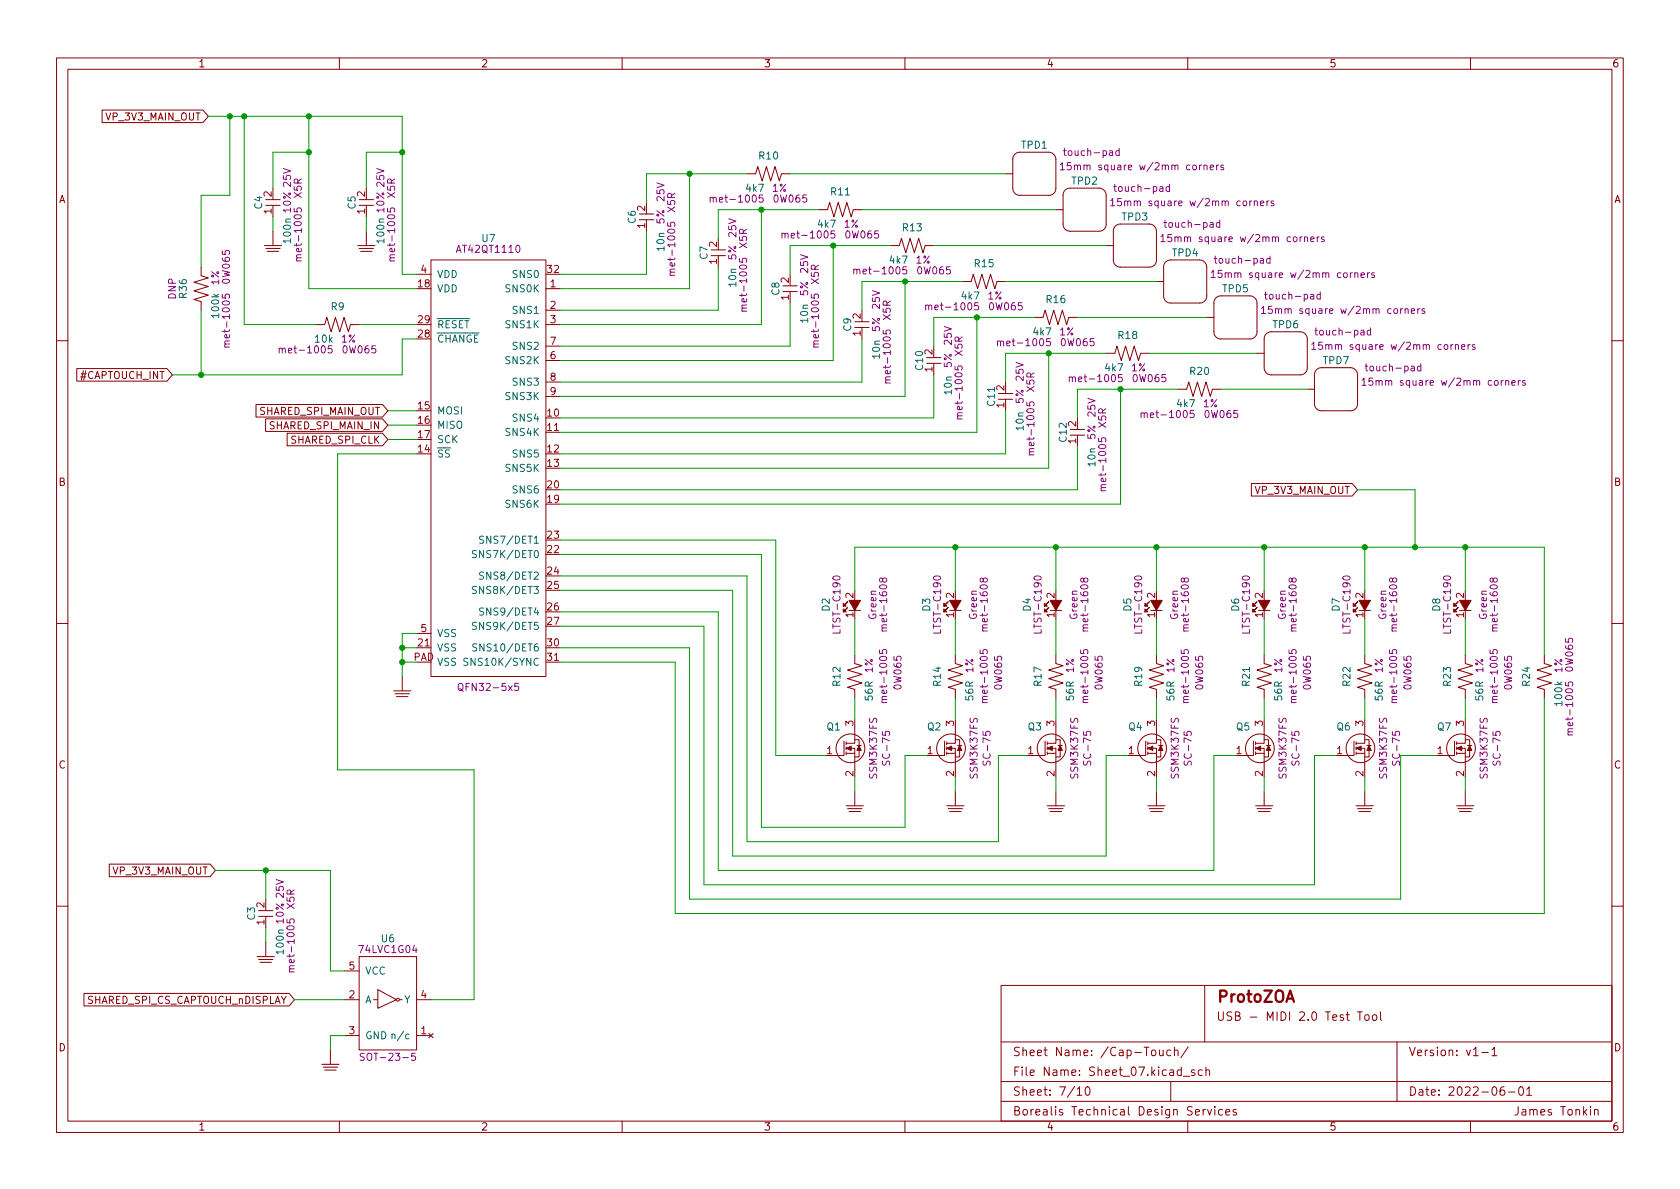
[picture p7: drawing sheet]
<svg xmlns="http://www.w3.org/2000/svg" width="297mm" height="210mm" viewBox="0 0 297 210" stroke-linecap="round" stroke-linejoin="round" font-family="sans-serif">
<g fill="none" stroke="#840000" stroke-width=".18">
<path d="M10 10.2h277v190.1h-277zM12 12.2h273v186.1h-273zM18.1 19.5h17.8l.9 1.1-.9 1.1h-17.8zM60 10.2v2M110 10.2v2M160 10.2v2M210 10.2v2M260 10.2v2M47 36.3h2.5M47 35.3h2.5M48.3 36.3v2M63.5 36.3h2.5"/>
<path d="M63.5 35.3h2.5M64.8 36.3v2M113 38.9h2.6M113 37.8h2.6M114.3 38.9v2M132.1 30.7h1.5l.4-1.2 .7 2.5 .8-2.5 .8 2.5 .7-2.5 .8 2.5 .4-1.3h1.5M144.8 37.1h1.5l.4-1.3 .7 2.5 .8-2.5 .8 2.5 .7-2.5 .8 2.5 .4-1.2h1.5M177.8 30.7h1.3M179.5 27.2l.7-.3h5.2a1.29 1.29 0 0 1 1.3 1.3v5.1a1.23 1.23 0 0 1-1.3 1.2h-5.1a1.23 1.23 0 0 1-1.2-1.2v-5.2l.1-.5zM186.7 37.1h1.3M188.3 33.6l.8-.3h5.2a1.29 1.29 0 0 1 1.3 1.2v5.1a1.23 1.23 0 0 1-1.3 1.3h-5.1a1.23 1.23 0 0 1-1.2-1.3v-5.1l.1-.6zM197.2 39.9l.8-.3h5.2a1.29 1.29 0 0 1 1.3 1.3v5.1a1.23 1.23 0 0 1-1.3 1.2h-5.1a1.23 1.23 0 0 1-1.3-1.2v-5.2l.2-.5z"/>
<path d="M35.6 47.2v1.6l1.2 .3-2.5 .8 2.5 .8-2.5 .7 2.5 .8-2.5 .8 1.3 .3v1.6M46.7 43.4h3.1M47 43.9h2.5M47.2 44.4h2.1M48.3 40.9v2.5M55.9 57.4h1.5l.4-1.3 .7 2.6 .8-2.6 .8 2.6 .7-2.6 .8 2.6 .4-1.3h1.5M63.2 43.4h3.1M63.5 43.9h2.5M63.8 44.4h2M64.8 40.9v2.5M73.7 48.5h2.5M76.2 46h20.3v73.6h-20.3z"/>
<path d="M96.5 51h2.6M96.5 54.9h2.6M96.5 57.4h2.6M125.7 45.2h2.6M125.7 44.2h2.6M127 45.2v2M138.4 51.6h2.6M138.4 50.5h2.6M139.7 51.6v2M151.1 57.9h2.6M151.1 56.9h2.6M152.4 57.9v2"/>
<path d="M157.5 43.4h1.5l.4-1.2 .7 2.5 .8-2.5 .8 2.5 .7-2.5 .8 2.5 .4-1.3h1.5M170.2 49.8h1.5l.4-1.3 .7 2.5 .8-2.5 .8 2.5 .7-2.5 .8 2.5 .4-1.2h1.5M182.9 56.1h1.5l.4-1.2 .7 2.5 .8-2.5 .8 2.5 .7-2.5 .8 2.5 .4-1.3h1.5M195.6 43.4h1.2M204.5 49.8h1.2M206.1 46.3l.8-.3h5.2a1.29 1.29 0 0 1 1.3 1.2v5.1a1.23 1.23 0 0 1-1.3 1.3h-5.1a1.23 1.23 0 0 1-1.3-1.3v-5.1l.2-.6zM213.4 56.1h1.2M215 52.6l.8-.3h5.2a1.29 1.29 0 0 1 1.2 1.3v5.1a1.23 1.23 0 0 1-1.2 1.2h-5.1a1.23 1.23 0 0 1-1.3-1.2v-5.2l.2-.5zM224.8 58.7h5.1a1.29 1.29 0 0 1 1.2 1.2v5.1a1.23 1.23 0 0 1-1.2 1.3h-5.1M224.8 58.7a1.23 1.23 0 0 0-1.3 1.2v5.1a1.23 1.23 0 0 0 1.3 1.3M10 60.2h2M13.6 65.2h15.9l1 1.1-1 1.1h-15.9z"/>
<path d="M45.3 71.5h22.3l1 1.1-1 1.1h-22.3zM47 74.1h20.6l1 1.1-1 1.1h-20.6zM50.8 76.6h16.8l1 1.1-1 1.1h-16.8zM96.5 76.4h2.6M96.5 63.7h2.6M96.5 61.2h2.6M96.5 67.6h2.6M96.5 70.1h2.6M163.8 64.3h2.6M163.8 63.2h2.6M165.1 64.3v2M176.5 70.6h2.6"/>
<path d="M176.5 69.6h2.6M177.8 70.6v2M189.2 77h2.6M189.2 75.9h2.6M190.5 77v2M195.6 62.5h1.5l.4-1.3 .7 2.5 .8-2.5 .8 2.5 .7-2.5 .8 2.5 .4-1.2h1.5M208.3 68.8h1.5l.4-1.2 .7 2.5 .8-2.5 .8 2.5 .7-2.5 .8 2.5 .4-1.3h1.5M222.2 62.5h1.3M231.1 68.8h1.3M232.8 65.3l.8-.3h5.2a1.29 1.29 0 0 1 1.2 1.3v5.1a1.23 1.23 0 0 1-1.2 1.2h-5.1a1.23 1.23 0 0 1-1.3-1.2v-5.2l.1-.5zM285 60.2h2M221.3 85.5h17.8l.9 1.1-.9 1.1h-17.8z"/>
<path d="M10 110.2h2M71.1 119.6v2.6M73.7 114.5h2.5M73.7 112h2.5M96.5 117.1h2.6M150.1 107.9h2M151.1 115.8v1.5l1.3 .4-2.5 .8 2.5 .7-2.5 .8 2.5 .8-2.5 .7 1.2 .4v1.5M167.9 107.9h2M168.9 115.8v1.5l1.3 .4-2.6 .8 2.6 .7-2.6 .8 2.6 .8-2.6 .7 1.3 .4v1.5M185.7 107.9h2M186.7 115.8v1.5l1.3 .4-2.6 .8 2.6 .7-2.6 .8 2.6 .8-2.6 .7 1.3 .4v1.5M203.5 107.9h2"/>
<path d="M204.5 115.8v1.5l1.2 .4-2.5 .8 2.5 .7-2.5 .8 2.5 .8-2.5 .7 1.3 .4v1.5M222.5 107.9h2M223.5 115.8v1.5l1.3 .4-2.6 .8 2.6 .7-2.6 .8 2.6 .8-2.6 .7 1.3 .4v1.5M240.3 107.9h2M241.3 115.8v1.5l1.3 .4-2.6 .8 2.6 .7-2.6 .8 2.6 .8-2.6 .7 1.3 .4v1.5M258.1 107.9h2M259.1 115.8v1.5l1.2 .4-2.5 .8 2.5 .7-2.5 .8 2.5 .8-2.5 .7 1.3 .4v1.5M273 115.8v1.5l1.3 .4-2.5 .8 2.5 .7-2.5 .8 2.5 .8-2.5 .7 1.2 .4v1.5M285 110.2h2M69.6 122.2h3M69.8 122.7h2.6M70.1 123.2h2"/>
<path d="M149.2 131.1v2.5h-1.9M149.6 132.3h1.5v3.8M149.6 133.2h1.5M149.6 131.2v.5M149.6 132.1v.5M149.6 133v.5M151.1 128.5v2.9h-1.5M151.1 130.8h.8v3.1h-.8M151.1 139.9v2.6M151.5 131.8h.8M167 131.1v2.5h-1.9M167.4 132.3h1.5v3.8"/>
<path d="M167.4 133.2h1.5M167.4 131.2v.5M167.4 132.1v.5M167.4 133v.5M168.9 128.5v2.9h-1.5M168.9 130.8h.8v3.1h-.8M168.9 139.9v2.6M169.3 131.8h.8M184.8 131.1v2.5h-1.9M185.2 132.3h1.5v3.8M185.2 133.2h1.5M185.2 131.2v.5"/>
<path d="M185.2 132.1v.5M185.2 133v.5M186.7 128.5v2.9h-1.5M186.7 130.8h.8v3.1h-.8M186.7 139.9v2.6M187.1 131.8h.7M202.6 131.1v2.5h-1.9M202.9 132.3h1.6v3.8M202.9 133.2h1.6M202.9 131.2v.5M202.9 132.1v.5M202.9 133v.5"/>
<path d="M204.5 128.5v2.9h-1.6M204.5 130.8h.7v3.1h-.7M204.5 139.9v2.6M204.9 131.8h.7M221.6 131.1v2.5h-1.9M222 132.3h1.5v3.8M222 133.2h1.5M222 131.2v.5M222 132.1v.5M222 133v.5M223.5 128.5v2.9h-1.5M223.5 130.8h.8v3.1h-.8"/>
<path d="M223.5 139.9v2.6M223.9 131.8h.8M239.4 131.1v2.5h-1.9M239.8 132.3h1.5v3.8M239.8 133.2h1.5M239.8 131.2v.5M239.8 132.1v.5M239.8 133v.5M241.3 128.5v2.9h-1.5M241.3 130.8h.8v3.1h-.8M241.3 139.9v2.6M241.7 131.8h.7"/>
<path d="M257.2 131.1v2.5h-1.9M257.6 132.3h1.5v3.8M257.6 133.2h1.5M257.6 131.2v.5M257.6 132.1v.5M257.6 133v.5M259.1 128.5v2.9h-1.5M259.1 130.8h.7v3.1h-.7M259.1 139.9v2.6M259.5 131.8h.7M19.3 152.8h17.8l1 1.1-1 1.1h-17.8zM149.6 142.5h3.1"/>
<path d="M149.9 143h2.5M150.1 143.5h2M167.4 142.5h3M167.6 143h2.6M167.9 143.5h2M185.2 142.5h3M185.4 143h2.6M185.7 143.5h2M202.9 142.5h3.1M203.2 143h2.5M203.5 143.5h2M222 142.5h3"/>
<path d="M222.2 143h2.6M222.5 143.5h2M239.8 142.5h3M240 143h2.6M240.3 143.5h2M257.6 142.5h3M257.8 143h2.5M258.1 143.5h2M10 160.2h2M14.8 175.7h36.3l1 1.1-1 1.1h-36.3zM45.5 169.2h3M45.7 169.7h2.6"/>
<path d="M45.7 162h2.6M45.7 161h2.6M46 170.2h2M47 162v2.1M47 166.6v2.6M61 176.8h2.5M61 171.7h2.5M63.5 169.2h10.2v16.5h-10.2zM66 176.8h.8M66.8 175l3.3 1.8-3.3 1.5zM70.6 176.8h.5M73.7 176.8h2.5"/>
<path d="M177 174.3h108v24h-108zM213 174.3v10M240 178.9h.9M240.4 178.9v1.5M241.4 179.5l.4-.1 .3 .3v.4l-.3 .3h-.4l-.1-.3v-.4zM242.7 179.6l.2-.2 .5 .2v.5l-.1 .3h-.4l-.2-.1zM244.1 178.9v1.3l.2 .2M285 160.2h2M56.9 188.2h3M57.1 188.7h2.6M57.4 189.2h2M58.4 185.7v2.5"/>
<path d="M60 198.3v2M61 183.1h2.5M73.7 183.1h2.5M75.8 182.7l.8 .8M76.6 182.7l-.8 .8M110 198.3v2M160 198.3v2M177 194.8h108M177 191.3h108M177 184.3h108M190.4 192.6l.5-.4v1.5M190.4 193.7h.9"/>
<path d="M192.1 192.3l.1-.1a.81 .81 0 0 1 .6 .6 .81 .81 0 0 1-.3 .8l-.1 .1a.81 .81 0 0 1-.6-.6 .81 .81 0 0 1 .3-.8zM203.7 185.8l.4-.1 .3 .3v.4l-.3 .3-.4-.1-.1-.2v-.4zM205 185.7l.1 .9 .3 .1 .2-.2M205.6 185.7v1M207 191.3v3.5M207 185.8l-.4-.1-.3 .3v.4l.1 .2h.6M207.6 185.8l.3-.1 .3 .1 .1 .9M207.6 185.2v1.5M209.2 190.3h1.2M210 198.3v2M210.1 185.1l-1.3 1.9M211.2 189.3l-.3-.1-.3 .2 .1 .2 .5 .2v.3h-.6"/>
<path d="M212.6 189.3l-.5-.1-.2 .3v.4l.1 .2h.6M212.7 196.2v1M213.1 196.2l-.2 .1-.2 .2M213.2 189.3l.2-.1 .4 .1 .1 .9M213.2 188.7v1.5M213.5 196.2l.4 1 .3-1M214.8 195.7v.1M214.8 196.2v1M216.1 196.3l-.4-.1-.3 .3v.4l.2 .2h.5M216.7 196.7l.7-.2v-.2l-.5-.1-.2 .2 .1 .7h.6M218.6 196.3l-.4-.1-.2 .2 .1 .2 .5 .2v.3h-.6M247 184.3v10.5"/>
<path d="M260 198.3v2M262 186.1h1.1M263.8 185.6l.4-.4v1.5M263.8 186.7h.9M265.9 192.2a.59 .59 0 0 0-.7 .6v.6l.2 .2 .4 .1 .2-.2 .1-.5-.2-.2h-.4l-.3 .2M266.7 193.1h1.2M268.4 195.7v1.1a.48 .48 0 0 1-.5 .4M268.7 192.3l.2-.1a.8 .8 0 0 1 .5 .7 .8 .8 0 0 1-.5 .8 .99 .99 0 0 1-.2-1.4zM269.9 192.6l.5-.4v1.5M269.9 193.7h.9"/>
<circle cx="150.4" cy="132.3" r="2.54"/>
<circle cx="168.1" cy="132.3" r="2.54"/>
<circle cx="185.9" cy="132.3" r="2.54"/>
<circle cx="203.7" cy="132.3" r="2.54"/>
<circle cx="222.8" cy="132.3" r="2.54"/>
<circle cx="240.5" cy="132.3" r="2.54"/>
<circle cx="258.3" cy="132.3" r="2.54"/>
<circle cx="70.4" cy="176.8" r=".25"/>
</g>
<g fill="none" stroke="#840084" stroke-width=".18">
<path d="M52 36.8v.6l.6 .1-.1-.2 .1-.4 .1-.1h.5l.1 .2-.1 .5M68.5 36.8v.6l.6 .1-.1-.2 .1-.4 .1-.1h.5l.1 .2-.1 .5M118 39.4v.6h.7l-.2-.2 .1-.4 .2-.1 .4 .1 .1 .1-.1 .5M125.6 35l.1-.1 .3 .1 .1 .7M125.6 34.9v.8M134.9 34.5h-.6l-.1 .6 .2-.1h.4l.1 .2v.4l-.2 .1-.5-.1M187.5 29.1l.3-.3v1.2M187.5 30h.7M188 26.6h.5M189.4 28.8h-.7v.6l.2-.2 .4 .1 .1 .2v.4l-.2 .1-.5-.1M196.4 35.5l.3-.4v1.3M196.4 36.4h.7"/>
<path d="M196.9 33h.5M197.9 26.7l-.4-.1-.2 .3 .1 .5h.5M197.9 26.2v1.3M198.2 35.1h-.6v.6l.2-.1 .4 .1 .1 .1-.1 .5-.1 .1-.5-.1M205.8 39.3h.5M206.8 33.1l-.4-.1-.2 .2 .1 .6h.5M206.8 32.6v1.2M214 29.6l.6-.1-.1-.3h-.4l-.1 .2v.6h.5M215.1 29.2v.8M215.5 29.2l-.4 .2M215.7 39.4l-.4-.1-.2 .3 .1 .5h.5M215.7 38.9v1.3"/>
<path d="M216.3 29.2h-.3l-.2 .2 .1 .1 .4 .2v.3h-.5M222.9 36l.6-.2-.1-.2-.4-.1-.1 .2v.6h.5M224 35.5v.9M224.4 35.5l-.4 .3M225.2 35.6l-.3-.1-.2 .2 .1 .2 .4 .1v.3h-.5M39.3 52.1v.6h.6l-.1-.2 .1-.4 .1-.1 .5 .1 .1 .1-.1 .5M52.4 46.1h.9M53.3 45.6l-.8 .1-.1 .3 .2 .1M68.9 46.1h.9M69.8 45.6l-.8 .1-.1 .3 .2 .1M118.5 48.7h.8M119.3 48.1l-.8 .1v.3l.1 .2"/>
<path d="M130.7 45.7v.6l.7 .1-.2-.2 .1-.4 .2-.1h.4l.1 .2-.1 .5M131.2 55h.8M132 54.5h-.8v.3l.1 .2M138.3 41.4l.1-.1h.3l.1 .8M138.3 41.3v.8M143.4 52.1v.6h.7l-.2-.2 .1-.4 .2-.1 .4 .1 .1 .1-.1 .5M147.6 40.8h-.6l-.1 .6 .2-.1 .4 .1 .1 .2v.4l-.2 .1-.5-.1M151 47.7l.1-.1 .3 .1 .1 .7M151 47.6v.8M156.1 58.4v.6l.7 .1-.2-.2 .1-.4 .2-.1h.4l.1 .2-.1 .5M160.3 47.2h-.6l-.1 .6 .2-.1h.4l.1 .2v.4l-.2 .1-.5-.1M163.7 54.1l.1-.1h.3l.1 .8"/>
<path d="M163.7 54v.8M173 53.5h-.6l-.1 .6 .2-.1 .4 .1 .1 .2v.4l-.2 .1-.5-.1M185.7 59.9h-.6l-.1 .6 .2-.1h.4l.1 .2v.4l-.2 .1-.5-.1M205.3 41.8l.3-.3v1.2M205.3 42.7h.7M207.1 41.5h-.6v.6l.1-.2 .5 .1 .1 .2-.1 .4-.2 .1-.4-.1M214.1 48.2l.4-.4v1.3M214.1 49.1h.8M214.7 45.7h.5M216 47.8h-.6v.6l.1-.1 .5 .1 .1 .1-.1 .5-.2 .1-.4-.1M223 54.5l.4-.3v1.2M223 55.4h.8"/>
<path d="M223.6 52h.5M224.5 45.8l-.3-.1-.3 .2 .2 .6h.4M224.5 45.3v1.2M224.9 54.2h-.6l-.1 .6 .2-.2 .5 .1 .1 .2-.1 .4-.2 .1-.5-.1M231.7 42.3l.6-.1v-.3h-.4l-.2 .2 .1 .6h.5M232.5 58.4h.5M232.9 41.9v.8M233.3 41.9l-.4 .2M233.4 52.1l-.3-.1-.3 .3 .2 .5h.4M233.4 51.6v1.3M234.1 41.9h-.3l-.2 .2 .1 .1 .4 .2v.3h-.5M240.6 48.7l.6-.2v-.2l-.4-.1-.2 .2 .1 .6h.5"/>
<path d="M241.8 48.2v.9M242.1 48.2l-.3 .3M242.3 58.5l-.3-.1-.3 .2 .1 .6h.5M242.3 58v1.2M243 48.3l-.3-.1-.2 .2 .1 .2 .4 .1v.3h-.5M249.5 55l.6-.1v-.3h-.4l-.2 .2 .1 .6h.5M250.7 54.6v.8M251 54.6l-.3 .2M251.9 54.6h-.3l-.2 .2 .1 .1 .4 .2v.3h-.5M39.7 61.4h.9M40.6 60.8l-.8 .1-.1 .3 .2 .2M49.4 61.7l.1-.1h.3l.1 .8"/>
<path d="M49.4 61.6v.8M58.7 61.1h-.6l-.1 .7 .2-.2 .4 .1 .1 .2v.4l-.2 .1-.5-.1M143.9 61.4h.8M144.7 60.8l-.8 .1v.3l.1 .2M156.6 67.7h.8M157.4 67.2h-.8v.3l.1 .2M168.8 64.8v.6h.7l-.2-.2 .1-.4 .2-.1 .4 .1 .1 .1-.1 .5M169.3 74.1h.8M170.1 73.5l-.8 .1v.3l.1 .2M176.4 60.4l.1-.1 .3 .1 .1 .7M176.4 60.3v.8M181.5 71.1v.6l.7 .1-.2-.2 .1-.4 .2-.1h.4l.1 .2-.1 .5"/>
<path d="M182.8 79.9h-.8v.3l.1 .2M189.1 66.8l.1-.1h.3l.1 .8M189.1 66.7v.8M194.2 77.5v.6h.7l-.2-.2 .1-.4 .2-.1 .4 .1 .1 .1-.1 .5M198.4 66.2h-.6l-.1 .6 .2-.1 .4 .1 .1 .2v.4l-.2 .1-.5-.1M201.8 73.1l.1-.1 .3 .1 .1 .7M201.8 73v.8M211.1 72.6h-.6l-.1 .6 .2-.1h.4l.1 .2v.4l-.2 .1-.5-.1M231.9 60.9l.4-.4v1.3M231.9 61.8h.8M233.8 60.5h-.6l-.1 .6 .2-.1 .4 .1 .2 .1-.1 .5-.2 .1-.5-.1M240.8 67.2l.4-.3v1.2"/>
<path d="M240.8 68.1h.7M241.4 64.7h.4M242.7 66.9h-.6l-.1 .6 .2-.2 .4 .1 .2 .2-.1 .4-.2 .1-.5-.1M251.2 64.8l-.3-.1-.3 .3 .1 .5h.5M251.2 64.3v1.3M258.4 61.4l.6-.2v-.2l-.4-.1-.2 .2 .1 .6h.5M259.6 60.9v.9M259.9 60.9l-.3 .3M260.8 61l-.3-.1-.2 .2v.2l.5 .1v.3h-.5M267.3 67.7l.6-.1-.1-.3h-.3l-.2 .2 .1 .6h.4M268.5 67.3v.8M268.8 67.3l-.3 .2"/>
<path d="M269.7 67.3h-.3l-.2 .2v.1l.5 .2v.3h-.5M182 80.4h.8M194.7 86.8h.8M195.5 86.2l-.8 .1v.3l.1 .2M147.4 102a.69 .69 0 0 1 1.1 .3 .72 .72 0 0 1-1.2-.1zM155.5 114.9v.6l.6 .1-.1-.2 .1-.4 .1-.1h.5l.1 .2-.1 .5M155.9 111.6h.9M156.1 102.5l.2-.3h.2l.3 .3-.1 .3-.4 .1-.2-.1-.2-.5-.1-.1-.2 .1-.1 .4 .1 .2h.2l.3-.2M156.8 111l-.8 .1-.1 .3 .2 .2M165.2 102a.69 .69 0 0 1 1.1 .3 .72 .72 0 0 1-1.3-.1zM173.3 114.9v.6l.6 .1-.1-.2v-.4l.2-.1h.4l.2 .2-.2 .5M173.7 111.6h.9"/>
<path d="M173.8 102.5l.3-.3h.2l.3 .3-.1 .3-.4 .1-.2-.1-.2-.5-.2-.1-.1 .1-.1 .4 .1 .2h.2l.2-.2M174.6 111l-.8 .1-.1 .3 .1 .2M182.9 102a.69 .69 0 0 1 1.2 .3 .72 .72 0 0 1-1.3-.1zM191.1 114.9v.6l.6 .1-.1-.2v-.4l.2-.1h.4l.1 .2-.1 .5M191.5 111.6h.8M191.6 102.5l.3-.3h.2l.2 .3v.3l-.4 .1-.2-.1-.2-.5-.2-.1-.2 .1v.4l.1 .2h.2l.2-.2M192.3 111l-.7 .1-.1 .3 .1 .2M200.7 102a.69 .69 0 0 1 1.2 .3 .72 .72 0 0 1-1.3-.1zM208.9 114.9v.6l.6 .1-.2-.2 .1-.4 .2-.1h.4l.1 .2-.1 .5M209.3 111.6h.8M209.4 102.5l.2-.3h.3l.2 .3v.3l-.5 .1-.1-.1-.2-.5-.2-.1-.2 .1v.4l.1 .2h.2l.2-.2M210.1 111l-.8 .1v.3l.1 .2"/>
<path d="M219.8 102a.69 .69 0 0 1 1.1 .3 .72 .72 0 0 1-1.3-.1zM227.9 114.9v.6l.6 .1-.1-.2v-.4l.2-.1h.5l.1 .2-.1 .5M228.3 111.6h.9M228.4 102.5l.3-.3h.2l.3 .3-.1 .3-.4 .1-.2-.1-.2-.5-.2-.1-.1 .1-.1 .4 .1 .2h.2l.2-.2M229.2 111l-.8 .1-.1 .3 .1 .2M237.6 102a.69 .69 0 0 1 1.1 .3 .72 .72 0 0 1-1.3-.1zM245.7 114.9v.6l.6 .1-.1-.2v-.4l.2-.1h.4l.2 .2-.2 .5M246.1 111.6h.9M246.2 102.5l.3-.3h.2l.3 .3-.1 .3-.4 .1-.2-.1-.2-.5-.2-.1-.2 .1v.4l.1 .2h.2l.2-.2M247 111l-.8 .1-.1 .3 .1 .2M255.3 102a.75 .75 0 0 1 1.2 .3 .72 .72 0 0 1-1.3-.1zM263.5 114.9v.6l.6 .1-.2-.2 .1-.4 .2-.1h.4l.1 .2-.1 .5"/>
<path d="M263.9 111.6h.8M264 102.5l.3-.3 .3 .1 .1 .2-.1 .4h-.3l-.2-.1-.2-.5-.2-.1-.2 .1v.4l.1 .2h.2l.2-.2M264.7 111l-.8 .1v.3l.1 .2M81.1 121l.2-.2a.43 .43 0 0 1 .6 .5v.4a.42 .42 0 0 1-.5 .4 .42 .42 0 0 1-.4-.4zM91.7 120.8h-.7v.6l.2-.1 .4 .1 .1 .2v.4l-.2 .1-.5-.1M155.9 124.2h.9M156.8 123.7l-.8 .1-.1 .3 .2 .1M173.7 124.2h.9M174.6 123.7l-.8 .1-.1 .3 .1 .1M191.5 124.2h.8M192.3 123.7l-.7 .1-.1 .3 .1 .1M209.3 124.2h.8"/>
<path d="M210.1 123.7l-.8 .1v.3l.1 .1M228.3 124.2h.9M229.2 123.7l-.8 .1-.1 .3 .1 .1M246.1 124.2h.9M247 123.7l-.8 .1-.1 .3 .1 .1M263.9 124.2h.8M264.7 123.7l-.8 .1v.3l.1 .1M276.8 120.6v.6l.6 .1-.1-.2v-.4l.2-.1h.4l.2 .2-.2 .5M277.2 130h.9M278.1 129.4l-.8 .1-.1 .3 .1 .2M50.7 162.6v.6h.6l-.1-.2 .1-.4 .2-.1 .4 .1 .1 .1-.1 .5M51.2 171.9h.8"/>
<path d="M52 171.3l-.8 .1v.3l.1 .2M64.4 186.3l-.5-.1-.2 .2v.3l.6 .3 .1 .3-.2 .2h-.5M73.4 186.2h-.6v.6l.1-.1 .5 .1 .1 .2-.1 .4-.2 .1-.4-.1"/>
</g>
<g fill="#840000" stroke="#840000" stroke-width=".18">
<path d="M239.8 132.3l.9-.4v.8z"/>
<path d="M242.1 131.8l.3 .9h-.7z"/>
<path d="M257.6 132.3l.8-.4v.8z"/>
<path d="M259.8 131.8l.4 .9h-.7z"/>
<path d="M258.1 106.2h2l-1 1.7z"/>
<path d="M257 107.7l.6 .5h-.6l.8-.8-.8 .8z"/>
<path d="M257 106.7l.6 .5h-.6l.8-.8-.8 .8z"/>
<path d="M240.3 106.2h2l-1 1.7z"/>
<path d="M239.3 107.7l.5 .5h-.5l.7-.8-.7 .8z"/>
<path d="M239.3 106.7l.5 .5h-.5l.7-.8-.7 .8z"/>
<path d="M185.2 132.3l.9-.4v.8z"/>
<path d="M187.5 131.8l.3 .9h-.7z"/>
<path d="M167.4 132.3l.9-.4v.8z"/>
<path d="M169.7 131.8l.4 .9h-.8z"/>
<path d="M149.6 132.3l.9-.4v.8z"/>
<path d="M151.9 131.8l.4 .9h-.8z"/>
<path d="M222 132.3l.9-.4v.8z"/>
<path d="M224.3 131.8l.4 .9h-.8z"/>
<path d="M222.5 106.2h2l-1 1.7z"/>
<path d="M221.5 107.7l.5 .5h-.5l.7-.8-.7 .8z"/>
<path d="M221.5 106.7l.5 .5h-.5l.7-.8-.7 .8z"/>
<path d="M203.5 106.2h2l-1 1.7z"/>
<path d="M202.4 107.7l.5 .5h-.5l.8-.8-.8 .8z"/>
<path d="M202.4 106.7l.5 .5h-.5l.8-.8-.8 .8z"/>
<path d="M202.9 132.3l.9-.4v.8z"/>
<path d="M205.2 131.8l.4 .9h-.7z"/>
<path d="M185.7 106.2h2l-1 1.7z"/>
<path d="M184.7 107.7l.5 .5h-.5l.7-.8-.7 .8z"/>
<path d="M184.7 106.7l.5 .5h-.5l.7-.8-.7 .8z"/>
<path d="M167.9 106.2h2l-1 1.7z"/>
<path d="M166.9 107.7l.5 .5h-.5l.7-.8-.7 .8z"/>
<path d="M166.9 106.7l.5 .5h-.5l.7-.8-.7 .8z"/>
<path d="M150.1 106.2h2l-1 1.7z"/>
<path d="M149.1 107.7l.5 .5h-.5l.8-.8-.8 .8z"/>
<path d="M149.1 106.7l.5 .5h-.5l.8-.8-.8 .8z"/>
</g>
<path d="M84.2 97.4l-.4-.1-.2 .2v.3l.5 .3 .1 .3-.2 .2h-.5M85.5 94.9l-.5-.1-.2 .1v.4l.6 .2 .1 .3-.2 .3-.5-.1M82.7 116.5l-.5-.1-.1 .1v.4l.5 .2 .1 .3-.2 .3-.5-.1M84.2 103.8l-.4-.1-.2 .1v.4l.5 .2 .1 .3-.2 .3-.5-.1M84.2 110.1l-.4-.1-.2 .2v.3l.5 .3 .1 .3-.2 .2h-.5M84.3 113.9h-.5l-.2 .1v.3l.6 .3 .1 .3-.2 .2h-.5M85.5 101.2h-.5l-.2 .1v.3l.6 .3 .1 .3-.2 .2h-.5M85.5 107.6l-.5-.1-.2 .1v.4l.6 .2 .1 .3-.2 .3-.5-.1M69.3 183l.2-.1h.3v.8M69.3 182.9v.8" fill="none" stroke="#006464" stroke-width=".18"/>
<g fill="none" stroke="#009600" stroke-width=".18">
<path d="M36.8 20.6h34.3v27.9h2.6M40.6 20.6v13.9h-5v12.7M43.2 20.6v36.8h12.7M48.3 38.3v2.6M54.6 20.6v30.4h19.1M54.6 26.9h-6.3v6.4M64.8 38.3v2.6M71.1 26.9h-6.3v6.4M121.9 30.7v20.3h-22.8M132.1 30.7h-17.8v5.1M134.6 37.1v20.3h-35.5M139.7 30.7h38.1"/>
<path d="M144.8 37.1h-17.8v5.1M152.4 37.1h34.3M35.6 54.9v11.4M63.5 57.4h10.2M73.7 59.9h-2.6v6.4h-40.6M114.3 40.9v7.6h-15.2M127 47.2v7.7h-27.9M139.7 53.6v7.6h-40.6M147.3 43.4v20.3h-48.2M152.4 59.9v7.7h-53.3M157.5 43.4h-17.8v5.1M160 49.8v20.3h-60.9"/>
<path d="M165.1 43.4h30.5M170.2 49.8h-17.8v5.1M172.7 56.1v20.3h-73.6M177.8 49.8h26.7M182.9 56.1h-17.8v5.1M190.5 56.1h22.9M68.6 75.2h5.1M68.6 77.7h5.1M68.6 72.6h5.1M165.1 66.3v7.6h-66M177.8 72.6v7.7h-78.7M185.4 62.5v20.3h-86.3"/>
<path d="M190.5 79v7.6h-91.4M195.6 62.5h-17.8v5.1M198.1 68.8v20.3h-99M203.2 62.5h19M208.3 68.8h-17.8v5.1M215.9 68.8h15.2M73.7 80.3h-14v55.8h24.1v40.7h-7.6M99.1 98h35.5v48.3h25.4v-12.7h3.8M99.1 95.5h38.1v38.1h8.8M168.9 96.8v7.6M186.7 96.8v7.6M204.5 96.8v7.6"/>
<path d="M223.5 96.8v7.6M240 86.6h10.2v10.2M241.3 96.8v7.6M259.1 96.8v7.6M71.1 114.5h2.6M71.1 117.1h2.6M73.7 112h-2.6v7.6M99.1 108.2h27.9v45.7h87.6v-20.3h3.8M99.1 114.5h22.8v44.5h125.7v-25.4h6.4M99.1 117.1h20.3v44.4h153.6v-38.1M99.1 110.7h25.4v45.8h107.9v-22.9h3.8M99.1 104.4h30.4v47h66.1v-17.8h3.8"/>
<path d="M99.1 101.8h33v47h44.4v-15.2h5.1M151.1 104.4v-7.6h121.9v19M151.1 109.5v6.3M168.9 109.5v6.3M186.7 109.5v6.3M204.5 109.5v6.3M223.5 109.5v6.3M241.3 109.5v6.3M259.1 109.5v6.3M151.1 123.4v3.8M151.1 137.4v2.5M168.9 123.4v3.8"/>
<path d="M168.9 137.4v2.5M186.7 123.4v3.8M186.7 137.4v2.5M204.5 123.4v3.8M204.5 137.4v2.5M223.5 123.4v3.8M223.5 137.4v2.5M241.3 123.4v3.8M241.3 137.4v2.5M259.1 123.4v3.8M259.1 137.4v2.5M38.1 153.9h20.3v17.8h2.6"/>
<path d="M47 153.9v5.1M47 164.1v2.5M52.1 176.8h8.9M61 183.1h-2.6v2.6"/>
</g>
<g fill="#009600" stroke="#009600" stroke-width=".18">
<circle cx="160" cy="49.8" r=".46"/>
<circle cx="172.7" cy="56.1" r=".46"/>
<circle cx="185.4" cy="62.5" r=".46"/>
<circle cx="186.7" cy="96.8" r=".46"/>
<circle cx="168.9" cy="96.8" r=".46"/>
<circle cx="198.1" cy="68.8" r=".46"/>
<circle cx="241.3" cy="96.8" r=".46"/>
<circle cx="259.1" cy="96.8" r=".46"/>
<circle cx="250.2" cy="96.8" r=".46"/>
<circle cx="223.5" cy="96.8" r=".46"/>
<circle cx="204.5" cy="96.8" r=".46"/>
<circle cx="121.9" cy="30.7" r=".46"/>
<circle cx="71.1" cy="26.9" r=".46"/>
<circle cx="40.6" cy="20.6" r=".46"/>
<circle cx="43.2" cy="20.6" r=".46"/>
<circle cx="54.6" cy="20.6" r=".46"/>
<circle cx="54.6" cy="26.9" r=".46"/>
<circle cx="35.6" cy="66.3" r=".46"/>
<circle cx="47" cy="153.9" r=".46"/>
<circle cx="71.1" cy="117.1" r=".46"/>
<circle cx="71.1" cy="114.5" r=".46"/>
<circle cx="147.3" cy="43.4" r=".46"/>
<circle cx="134.6" cy="37.1" r=".46"/>
</g>
<text font-size="2.8" fill="#840000" x="215" y="177.3">ProtoZOA</text>
<g font-size="2.1" fill="#840000">
<text x="215" y="180.5">USB - MIDI 2.0 Test Tool</text>
<text x="179" y="190.3">File Name: Sheet_07.kicad_sch</text>
<text x="179" y="186.8">Sheet Name: /Cap-Touch/</text>
<text x="249" y="186.8">Version: v1-1</text>
<text x="179" y="193.8">Sheet: 7/10</text>
<text x="179" y="197.3">Borealis Technical Design Services</text>
<text x="249" y="193.8">Date: 2022-06-01</text>
<text x="269.1" y="197.3">James Tonkin</text>
</g>
<g font-size="1.8" fill="#840000">
<text x="35" y="11.9">1</text>
<text x="85" y="11.9">2</text>
<text x="135" y="11.9">3</text>
<text x="185" y="11.9">4</text>
<text x="235" y="11.9">5</text>
<text x="285" y="11.9">6</text>
<text x="18.9" y="21.3">VP_3V3_MAIN_OUT</text>
<text x="10.3" y="35.9">A</text>
<text x="285.3" y="35.9">A</text>
<text x="14.4" y="67">#CAPTOUCH_INT</text>
<text x="45.8" y="73.4">SHARED_SPI_MAIN_OUT</text>
<text x="47.8" y="75.9">SHARED_SPI_MAIN_IN</text>
<text x="51.4" y="78.4">SHARED_SPI_CLK</text>
<text x="10.3" y="85.9">B</text>
<text x="222.1" y="87.3">VP_3V3_MAIN_OUT</text>
<text x="285.3" y="85.9">B</text>
<text x="10.3" y="135.9">C</text>
<text x="285.3" y="135.9">C</text>
<text x="20.1" y="154.6">VP_3V3_MAIN_OUT</text>
<text x="15.3" y="177.5">SHARED_SPI_CS_CAPTOUCH_nDISPLAY</text>
<text x="10.3" y="185.9">D</text>
<text x="285.3" y="185.9">D</text>
<text x="35" y="199.9">1</text>
<text x="85" y="199.9">2</text>
<text x="135" y="199.9">3</text>
<text x="185" y="199.9">4</text>
<text x="235" y="199.9">5</text>
<text x="285" y="199.9">6</text>
</g>
<g font-size="1.8" fill="#006464">
<text x="134.3" y="28.2">R10</text>
<text x="180.6" y="26.3">TPD1</text>
<text x="132" y="33.9">4k7</text>
<text x="147" y="34.5">R11</text>
<text x="189.5" y="32.6">TPD2</text>
<text x="46.4" y="36.9" transform="rotate(-90 46.4 36.9)">C4</text>
<text x="62.9" y="36.9" transform="rotate(-90 62.9 36.9)">C5</text>
<text x="112.4" y="39.5" transform="rotate(-90 112.4 39.5)">C6</text>
<text x="144.7" y="40.3">4k7</text>
<text x="159.7" y="40.9">R13</text>
<text x="198.4" y="39">TPD3</text>
<text x="51.4" y="42.8" transform="rotate(-90 51.4 42.8)">100n</text>
<text x="67.9" y="42.8" transform="rotate(-90 67.9 42.8)">100n</text>
<text x="117.5" y="44.3" transform="rotate(-90 117.5 44.3)">10n</text>
<text x="125.1" y="45.8" transform="rotate(-90 125.1 45.8)">C7</text>
<text x="157.4" y="46.6">4k7</text>
<text x="172.4" y="47.2">R15</text>
<text x="207.3" y="45.3">TPD4</text>
<text x="33" y="52.7" transform="rotate(-90 33 52.7)">R36</text>
<text x="77.2" y="51.7">VDD</text>
<text x="77.2" y="49.1">VDD</text>
<text x="89.6" y="51.7">SNS0K</text>
<text x="90.9" y="49.1">SNS0</text>
<text x="130.2" y="50.6" transform="rotate(-90 130.2 50.6)">10n</text>
<text x="137.8" y="52.2" transform="rotate(-90 137.8 52.2)">C8</text>
<text x="170.1" y="53">4k7</text>
<text x="185.1" y="53.6">R16</text>
<text x="216.2" y="51.7">TPD5</text>
<text x="38.7" y="56.1" transform="rotate(-90 38.7 56.1)">100k</text>
<text x="58.6" y="54.9">R9</text>
<text x="77.2" y="58">~{RESET}</text>
<text x="89.6" y="58">SNS1K</text>
<text x="90.9" y="55.5">SNS1</text>
<text x="142.9" y="57" transform="rotate(-90 142.9 57)">10n</text>
<text x="150.5" y="58.5" transform="rotate(-90 150.5 58.5)">C9</text>
<text x="182.8" y="59.3">4k7</text>
<text x="197.8" y="59.9">R18</text>
<text x="225.1" y="58">TPD6</text>
<text x="55.8" y="60.6">10k</text>
<text x="77.2" y="60.6">~{CHANGE}</text>
<text x="89.6" y="64.4">SNS2K</text>
<text x="90.9" y="61.8">SNS2</text>
<text x="155.6" y="63.3" transform="rotate(-90 155.6 63.3)">10n</text>
<text x="163.2" y="65.4" transform="rotate(-90 163.2 65.4)">C10</text>
<text x="195.5" y="65.7">4k7</text>
<text x="234" y="64.4">TPD7</text>
<text x="89.6" y="70.7">SNS3K</text>
<text x="90.9" y="68.2">SNS3</text>
<text x="168.3" y="69.7" transform="rotate(-90 168.3 69.7)">10n</text>
<text x="175.9" y="71.7" transform="rotate(-90 175.9 71.7)">C11</text>
<text x="177.5" y="69.1" transform="rotate(-90 177.5 69.1)">2</text>
<text x="210.5" y="66.3">R20</text>
<text x="77.2" y="73.3">MOSI</text>
<text x="77.2" y="75.8">MISO</text>
<text x="89.6" y="77.1">SNS4K</text>
<text x="90.9" y="74.5">SNS4</text>
<text x="181" y="76" transform="rotate(-90 181 76)">10n</text>
<text x="208.2" y="72">4k7</text>
<text x="77.2" y="80.9">~{SS}</text>
<text x="77.2" y="78.4">SCK</text>
<text x="89.6" y="83.4">SNS5K</text>
<text x="90.9" y="80.9">SNS5</text>
<text x="188.6" y="78.1" transform="rotate(-90 188.6 78.1)">C12</text>
<text x="193.7" y="82.4" transform="rotate(-90 193.7 82.4)">10n</text>
<text x="89.6" y="89.8">SNS6K</text>
<text x="90.9" y="87.2">SNS6</text>
<text x="84.6" y="98.7">SNS7K/DET0</text>
<text x="85.9" y="96.1">SNS7/DET1</text>
<text x="84.6" y="105">SNS8K/DET3</text>
<text x="85.9" y="102.5">SNS8/DET2</text>
<text x="77.2" y="112.6">VSS</text>
<text x="84.6" y="111.4">SNS9K/DET5</text>
<text x="85.9" y="108.8">SNS9/DET4</text>
<text x="146.7" y="108.1" transform="rotate(-90 146.7 108.1)">D2</text>
<text x="164.5" y="108.1" transform="rotate(-90 164.5 108.1)">D3</text>
<text x="182.2" y="108.1" transform="rotate(-90 182.2 108.1)">D4</text>
<text x="200" y="108.1" transform="rotate(-90 200 108.1)">D5</text>
<text x="219.1" y="108.1" transform="rotate(-90 219.1 108.1)">D6</text>
<text x="236.9" y="108.1" transform="rotate(-90 236.9 108.1)">D7</text>
<text x="254.6" y="108.1" transform="rotate(-90 254.6 108.1)">D8</text>
<text x="77.2" y="115.2">VSS</text>
<text x="77.2" y="117.7">VSS</text>
<text x="83.2" y="117.7">SNS10K/SYNC</text>
<text x="84.9" y="115.2">SNS10/DET6</text>
<text x="148.6" y="121.3" transform="rotate(-90 148.6 121.3)">R12</text>
<text x="154.3" y="123.8" transform="rotate(-90 154.3 123.8)">56R</text>
<text x="166.4" y="121.3" transform="rotate(-90 166.4 121.3)">R14</text>
<text x="172.1" y="123.8" transform="rotate(-90 172.1 123.8)">56R</text>
<text x="184.1" y="121.3" transform="rotate(-90 184.1 121.3)">R17</text>
<text x="189.9" y="123.8" transform="rotate(-90 189.9 123.8)">56R</text>
<text x="201.9" y="121.3" transform="rotate(-90 201.9 121.3)">R19</text>
<text x="207.6" y="123.8" transform="rotate(-90 207.6 123.8)">56R</text>
<text x="221" y="121.3" transform="rotate(-90 221 121.3)">R21</text>
<text x="226.7" y="123.8" transform="rotate(-90 226.7 123.8)">56R</text>
<text x="238.8" y="121.3" transform="rotate(-90 238.8 121.3)">R22</text>
<text x="244.5" y="123.8" transform="rotate(-90 244.5 123.8)">56R</text>
<text x="256.5" y="121.3" transform="rotate(-90 256.5 121.3)">R23</text>
<text x="262.3" y="123.8" transform="rotate(-90 262.3 123.8)">56R</text>
<text x="270.5" y="121.3" transform="rotate(-90 270.5 121.3)">R24</text>
<text x="276.2" y="124.6" transform="rotate(-90 276.2 124.6)">100k</text>
<text x="146.2" y="129.2">Q1</text>
<text x="164" y="129.2">Q2</text>
<text x="181.8" y="129.2">Q3</text>
<text x="199.6" y="129.2">Q4</text>
<text x="218.6" y="129.2">Q5</text>
<text x="236.4" y="129.2">Q6</text>
<text x="254.2" y="129.2">Q7</text>
<text x="45.1" y="162.7" transform="rotate(-90 45.1 162.7)">C3</text>
<text x="67.4" y="166.6">U6</text>
<text x="50.2" y="168.6" transform="rotate(-90 50.2 168.6)">100n</text>
<text x="64.5" y="172.3">VCC</text>
<text x="64.5" y="177.4">A</text>
<text x="71.5" y="177.4">Y</text>
<text x="64.5" y="183.8">GND</text>
<text x="70.1" y="183.8">n/c</text>
</g>
<g font-size="1.8" fill="#840084">
<text x="188.8" y="27.6">touch-pad</text>
<text x="53.3" y="35" transform="rotate(-90 53.3 35)">X5R</text>
<text x="69.8" y="35" transform="rotate(-90 69.8 35)">X5R</text>
<text x="117.5" y="35.5" transform="rotate(-90 117.5 35.5)">25V</text>
<text x="126.4" y="35.8">met-1005</text>
<text x="136.5" y="33.9">1%</text>
<text x="136.9" y="35.8">0W065</text>
<text x="189.5" y="30.1">15mm square w/2mm corners</text>
<text x="197.7" y="33.9">touch-pad</text>
<text x="51.4" y="37.6" transform="rotate(-90 51.4 37.6)">10% 25V</text>
<text x="67.9" y="37.6" transform="rotate(-90 67.9 37.6)">10% 25V</text>
<text x="117.5" y="39.6" transform="rotate(-90 117.5 39.6)">5%</text>
<text x="119.4" y="37.5" transform="rotate(-90 119.4 37.5)">X5R</text>
<text x="130.2" y="41.9" transform="rotate(-90 130.2 41.9)">25V</text>
<text x="149.2" y="40.3">1%</text>
<text x="198.4" y="36.4">15mm square w/2mm corners</text>
<text x="206.5" y="40.3">touch-pad</text>
<text x="53.3" y="45.3" transform="rotate(-90 53.3 45.3)">met-1005</text>
<text x="69.8" y="45.3" transform="rotate(-90 69.8 45.3)">met-1005</text>
<text x="81" y="44.7">AT42QT1110</text>
<text x="85.2" y="42.8">U7</text>
<text x="119.4" y="47.9" transform="rotate(-90 119.4 47.9)">met-1005</text>
<text x="130.2" y="46" transform="rotate(-90 130.2 46)">5%</text>
<text x="132.1" y="43.9" transform="rotate(-90 132.1 43.9)">X5R</text>
<text x="139.1" y="42.2">met-1005</text>
<text x="149.6" y="42.2">0W065</text>
<text x="161.9" y="46.6">1%</text>
<text x="207.3" y="42.8">15mm square w/2mm corners</text>
<text x="215.4" y="46.6">touch-pad</text>
<text x="31.1" y="52.9" transform="rotate(-90 31.1 52.9)">DNP</text>
<text x="38.7" y="50.4" transform="rotate(-90 38.7 50.4)">1%</text>
<text x="40.6" y="50" transform="rotate(-90 40.6 50)">0W065</text>
<text x="142.9" y="52.3" transform="rotate(-90 142.9 52.3)">5%</text>
<text x="142.9" y="48.2" transform="rotate(-90 142.9 48.2)">25V</text>
<text x="144.8" y="50.2" transform="rotate(-90 144.8 50.2)">X5R</text>
<text x="151.8" y="48.5">met-1005</text>
<text x="162.3" y="48.5">0W065</text>
<text x="174.6" y="53">1%</text>
<text x="216.2" y="49.1">15mm square w/2mm corners</text>
<text x="224.3" y="53">touch-pad</text>
<text x="132.1" y="54.2" transform="rotate(-90 132.1 54.2)">met-1005</text>
<text x="155.6" y="58.7" transform="rotate(-90 155.6 58.7)">5%</text>
<text x="155.6" y="54.6" transform="rotate(-90 155.6 54.6)">25V</text>
<text x="157.5" y="56.6" transform="rotate(-90 157.5 56.6)">X5R</text>
<text x="164.5" y="54.9">met-1005</text>
<text x="175" y="54.9">0W065</text>
<text x="187.3" y="59.3">1%</text>
<text x="225.1" y="55.5">15mm square w/2mm corners</text>
<text x="233.2" y="59.3">touch-pad</text>
<text x="40.6" y="60.6" transform="rotate(-90 40.6 60.6)">met-1005</text>
<text x="50.2" y="62.5">met-1005</text>
<text x="60.3" y="60.6">1%</text>
<text x="60.7" y="62.5">0W065</text>
<text x="144.8" y="60.6" transform="rotate(-90 144.8 60.6)">met-1005</text>
<text x="168.3" y="65" transform="rotate(-90 168.3 65)">5%</text>
<text x="168.3" y="60.9" transform="rotate(-90 168.3 60.9)">25V</text>
<text x="170.2" y="62.9" transform="rotate(-90 170.2 62.9)">X5R</text>
<text x="177.2" y="61.2">met-1005</text>
<text x="187.7" y="61.2">0W065</text>
<text x="200" y="65.7">1%</text>
<text x="233.9" y="61.8">15mm square w/2mm corners</text>
<text x="242.1" y="65.7">touch-pad</text>
<text x="157.5" y="66.9" transform="rotate(-90 157.5 66.9)">met-1005</text>
<text x="181" y="71.4" transform="rotate(-90 181 71.4)">5%</text>
<text x="181" y="67.3" transform="rotate(-90 181 67.3)">25V</text>
<text x="182.9" y="69.3" transform="rotate(-90 182.9 69.3)">X5R</text>
<text x="189.9" y="67.6">met-1005</text>
<text x="200.4" y="67.6">0W065</text>
<text x="242.8" y="68.2">15mm square w/2mm corners</text>
<text x="170.2" y="73.3" transform="rotate(-90 170.2 73.3)">met-1005</text>
<text x="193.7" y="77.7" transform="rotate(-90 193.7 77.7)">5%</text>
<text x="193.7" y="73.6" transform="rotate(-90 193.7 73.6)">25V</text>
<text x="195.6" y="75.6" transform="rotate(-90 195.6 75.6)">X5R</text>
<text x="202.6" y="73.9">met-1005</text>
<text x="212.7" y="72">1%</text>
<text x="213.1" y="73.9">0W065</text>
<text x="182.9" y="79.6" transform="rotate(-90 182.9 79.6)">met-1005</text>
<text x="195.6" y="86" transform="rotate(-90 195.6 86)">met-1005</text>
<text x="148.6" y="111.5" transform="rotate(-90 148.6 111.5)">LTST-C190</text>
<text x="154.9" y="109.5" transform="rotate(-90 154.9 109.5)">Green</text>
<text x="156.8" y="110.8" transform="rotate(-90 156.8 110.8)">met-1608</text>
<text x="166.4" y="111.5" transform="rotate(-90 166.4 111.5)">LTST-C190</text>
<text x="172.7" y="109.5" transform="rotate(-90 172.7 109.5)">Green</text>
<text x="174.6" y="110.8" transform="rotate(-90 174.6 110.8)">met-1608</text>
<text x="184.1" y="111.5" transform="rotate(-90 184.1 111.5)">LTST-C190</text>
<text x="190.5" y="109.5" transform="rotate(-90 190.5 109.5)">Green</text>
<text x="192.4" y="110.8" transform="rotate(-90 192.4 110.8)">met-1608</text>
<text x="201.9" y="111.5" transform="rotate(-90 201.9 111.5)">LTST-C190</text>
<text x="208.3" y="109.5" transform="rotate(-90 208.3 109.5)">Green</text>
<text x="210.2" y="110.8" transform="rotate(-90 210.2 110.8)">met-1608</text>
<text x="221" y="111.5" transform="rotate(-90 221 111.5)">LTST-C190</text>
<text x="227.3" y="109.5" transform="rotate(-90 227.3 109.5)">Green</text>
<text x="229.2" y="110.8" transform="rotate(-90 229.2 110.8)">met-1608</text>
<text x="238.8" y="111.5" transform="rotate(-90 238.8 111.5)">LTST-C190</text>
<text x="245.1" y="109.5" transform="rotate(-90 245.1 109.5)">Green</text>
<text x="247" y="110.8" transform="rotate(-90 247 110.8)">met-1608</text>
<text x="256.5" y="111.5" transform="rotate(-90 256.5 111.5)">LTST-C190</text>
<text x="262.9" y="109.5" transform="rotate(-90 262.9 109.5)">Green</text>
<text x="264.8" y="110.8" transform="rotate(-90 264.8 110.8)">met-1608</text>
<text x="154.3" y="119" transform="rotate(-90 154.3 119)">1%</text>
<text x="172.1" y="119" transform="rotate(-90 172.1 119)">1%</text>
<text x="189.9" y="119" transform="rotate(-90 189.9 119)">1%</text>
<text x="207.6" y="119" transform="rotate(-90 207.6 119)">1%</text>
<text x="226.7" y="119" transform="rotate(-90 226.7 119)">1%</text>
<text x="244.5" y="119" transform="rotate(-90 244.5 119)">1%</text>
<text x="262.3" y="119" transform="rotate(-90 262.3 119)">1%</text>
<text x="276.2" y="119" transform="rotate(-90 276.2 119)">1%</text>
<text x="278.1" y="118.6" transform="rotate(-90 278.1 118.6)">0W065</text>
<text x="81.7" y="122.2">QFN32-5x5</text>
<text x="156.8" y="123.4" transform="rotate(-90 156.8 123.4)">met-1005</text>
<text x="159.4" y="121.7" transform="rotate(-90 159.4 121.7)">0W065</text>
<text x="174.6" y="123.4" transform="rotate(-90 174.6 123.4)">met-1005</text>
<text x="177.2" y="121.7" transform="rotate(-90 177.2 121.7)">0W065</text>
<text x="192.4" y="123.4" transform="rotate(-90 192.4 123.4)">met-1005</text>
<text x="194.9" y="121.7" transform="rotate(-90 194.9 121.7)">0W065</text>
<text x="210.2" y="123.4" transform="rotate(-90 210.2 123.4)">met-1005</text>
<text x="212.7" y="121.7" transform="rotate(-90 212.7 121.7)">0W065</text>
<text x="229.2" y="123.4" transform="rotate(-90 229.2 123.4)">met-1005</text>
<text x="231.8" y="121.7" transform="rotate(-90 231.8 121.7)">0W065</text>
<text x="247" y="123.4" transform="rotate(-90 247 123.4)">met-1005</text>
<text x="249.6" y="121.7" transform="rotate(-90 249.6 121.7)">0W065</text>
<text x="264.8" y="123.4" transform="rotate(-90 264.8 123.4)">met-1005</text>
<text x="267.3" y="121.7" transform="rotate(-90 267.3 121.7)">0W065</text>
<text x="278.1" y="129.1" transform="rotate(-90 278.1 129.1)">met-1005</text>
<text x="155.1" y="137.5" transform="rotate(-90 155.1 137.5)">SSM3K37FS</text>
<text x="157.4" y="134.8" transform="rotate(-90 157.4 134.8)">SC-75</text>
<text x="172.8" y="137.5" transform="rotate(-90 172.8 137.5)">SSM3K37FS</text>
<text x="175.1" y="134.8" transform="rotate(-90 175.1 134.8)">SC-75</text>
<text x="190.6" y="137.5" transform="rotate(-90 190.6 137.5)">SSM3K37FS</text>
<text x="192.9" y="134.8" transform="rotate(-90 192.9 134.8)">SC-75</text>
<text x="208.4" y="137.5" transform="rotate(-90 208.4 137.5)">SSM3K37FS</text>
<text x="210.7" y="134.8" transform="rotate(-90 210.7 134.8)">SC-75</text>
<text x="227.5" y="137.5" transform="rotate(-90 227.5 137.5)">SSM3K37FS</text>
<text x="229.7" y="134.8" transform="rotate(-90 229.7 134.8)">SC-75</text>
<text x="245.2" y="137.5" transform="rotate(-90 245.2 137.5)">SSM3K37FS</text>
<text x="247.5" y="134.8" transform="rotate(-90 247.5 134.8)">SC-75</text>
<text x="263" y="137.5" transform="rotate(-90 263 137.5)">SSM3K37FS</text>
<text x="265.3" y="134.8" transform="rotate(-90 265.3 134.8)">SC-75</text>
<text x="52.1" y="160.7" transform="rotate(-90 52.1 160.7)">X5R</text>
<text x="50.2" y="163.3" transform="rotate(-90 50.2 163.3)">10% 25V</text>
<text x="52.1" y="171" transform="rotate(-90 52.1 171)">met-1005</text>
<text x="63.7" y="168.5">74LVC1G04</text>
<text x="64.7" y="187.6">SOT-23-5</text>
</g>
<g font-size="1.8" fill="#a90000">
<text x="48" y="34.8" transform="rotate(-90 48 34.8)">2</text>
<text x="64.5" y="34.8" transform="rotate(-90 64.5 34.8)">2</text>
<text x="48" y="37.8" transform="rotate(-90 48 37.8)">1</text>
<text x="64.5" y="37.8" transform="rotate(-90 64.5 37.8)">1</text>
<text x="114" y="40.4" transform="rotate(-90 114 40.4)">1</text>
<text x="114" y="37.3" transform="rotate(-90 114 37.3)">2</text>
<text x="126.7" y="46.7" transform="rotate(-90 126.7 46.7)">1</text>
<text x="126.7" y="43.7" transform="rotate(-90 126.7 43.7)">2</text>
<text x="73.9" y="50.8">18</text>
<text x="74.4" y="48.3">4</text>
<text x="96.8" y="48.3">32</text>
<text x="97.3" y="50.8">1</text>
<text x="139.4" y="53.1" transform="rotate(-90 139.4 53.1)">1</text>
<text x="139.4" y="50" transform="rotate(-90 139.4 50)">2</text>
<text x="73.9" y="59.7">28</text>
<text x="73.9" y="57.1">29</text>
<text x="97.3" y="54.6">2</text>
<text x="97.3" y="57.1">3</text>
<text x="152.1" y="59.4" transform="rotate(-90 152.1 59.4)">1</text>
<text x="152.1" y="56.4" transform="rotate(-90 152.1 56.4)">2</text>
<text x="97.3" y="63.5">6</text>
<text x="97.3" y="61">7</text>
<text x="164.8" y="65.8" transform="rotate(-90 164.8 65.8)">1</text>
<text x="164.8" y="62.7" transform="rotate(-90 164.8 62.7)">2</text>
<text x="97.3" y="67.3">8</text>
<text x="97.3" y="69.8">9</text>
<text x="73.9" y="72.4">15</text>
<text x="73.9" y="74.9">16</text>
<text x="73.9" y="77.5">17</text>
<text x="96.8" y="73.7">10</text>
<text x="96.8" y="76.2">11</text>
<text x="177.5" y="72.1" transform="rotate(-90 177.5 72.1)">1</text>
<text x="190.2" y="75.4" transform="rotate(-90 190.2 75.4)">2</text>
<text x="73.9" y="80">14</text>
<text x="96.8" y="80">12</text>
<text x="96.8" y="82.5">13</text>
<text x="190.2" y="78.5" transform="rotate(-90 190.2 78.5)">1</text>
<text x="96.8" y="88.9">19</text>
<text x="96.8" y="86.4">20</text>
<text x="96.8" y="95.2">23</text>
<text x="96.8" y="97.8">22</text>
<text x="96.8" y="101.6">24</text>
<text x="96.8" y="104.1">25</text>
<text x="96.8" y="107.9">26</text>
<text x="150.9" y="105.8" transform="rotate(-90 150.9 105.8)">2</text>
<text x="168.7" y="105.8" transform="rotate(-90 168.7 105.8)">2</text>
<text x="186.4" y="105.8" transform="rotate(-90 186.4 105.8)">2</text>
<text x="204.2" y="105.8" transform="rotate(-90 204.2 105.8)">2</text>
<text x="223.3" y="105.8" transform="rotate(-90 223.3 105.8)">2</text>
<text x="241" y="105.8" transform="rotate(-90 241 105.8)">2</text>
<text x="258.8" y="105.8" transform="rotate(-90 258.8 105.8)">2</text>
<text x="74.4" y="111.8">5</text>
<text x="96.8" y="110.5">27</text>
<text x="150.9" y="109.2" transform="rotate(-90 150.9 109.2)">1</text>
<text x="168.7" y="109.2" transform="rotate(-90 168.7 109.2)">1</text>
<text x="186.4" y="109.2" transform="rotate(-90 186.4 109.2)">1</text>
<text x="204.2" y="109.2" transform="rotate(-90 204.2 109.2)">1</text>
<text x="223.3" y="109.2" transform="rotate(-90 223.3 109.2)">1</text>
<text x="241" y="109.2" transform="rotate(-90 241 109.2)">1</text>
<text x="258.8" y="109.2" transform="rotate(-90 258.8 109.2)">1</text>
<text x="73.1" y="116.8">PAD</text>
<text x="73.9" y="114.3">21</text>
<text x="96.8" y="114.3">30</text>
<text x="96.8" y="116.8">31</text>
<text x="150.9" y="128.4" transform="rotate(-90 150.9 128.4)">3</text>
<text x="168.7" y="128.4" transform="rotate(-90 168.7 128.4)">3</text>
<text x="186.4" y="128.4" transform="rotate(-90 186.4 128.4)">3</text>
<text x="204.2" y="128.4" transform="rotate(-90 204.2 128.4)">3</text>
<text x="223.3" y="128.4" transform="rotate(-90 223.3 128.4)">3</text>
<text x="241" y="128.4" transform="rotate(-90 241 128.4)">3</text>
<text x="258.8" y="128.4" transform="rotate(-90 258.8 128.4)">3</text>
<text x="146.2" y="133.3">1</text>
<text x="150.9" y="137.3" transform="rotate(-90 150.9 137.3)">2</text>
<text x="164" y="133.3">1</text>
<text x="168.7" y="137.3" transform="rotate(-90 168.7 137.3)">2</text>
<text x="181.8" y="133.3">1</text>
<text x="186.4" y="137.3" transform="rotate(-90 186.4 137.3)">2</text>
<text x="199.5" y="133.3">1</text>
<text x="204.2" y="137.3" transform="rotate(-90 204.2 137.3)">2</text>
<text x="218.6" y="133.3">1</text>
<text x="223.3" y="137.3" transform="rotate(-90 223.3 137.3)">2</text>
<text x="236.4" y="133.3">1</text>
<text x="241" y="137.3" transform="rotate(-90 241 137.3)">2</text>
<text x="254.1" y="133.3">1</text>
<text x="258.8" y="137.3" transform="rotate(-90 258.8 137.3)">2</text>
<text x="46.7" y="160.5" transform="rotate(-90 46.7 160.5)">2</text>
<text x="46.7" y="163.6" transform="rotate(-90 46.7 163.6)">1</text>
<text x="61.7" y="171.4">5</text>
<text x="61.7" y="176.5">2</text>
<text x="74.4" y="176.5">4</text>
<text x="61.7" y="182.9">3</text>
<text x="74.4" y="182.9">1</text>
</g>
</svg>
